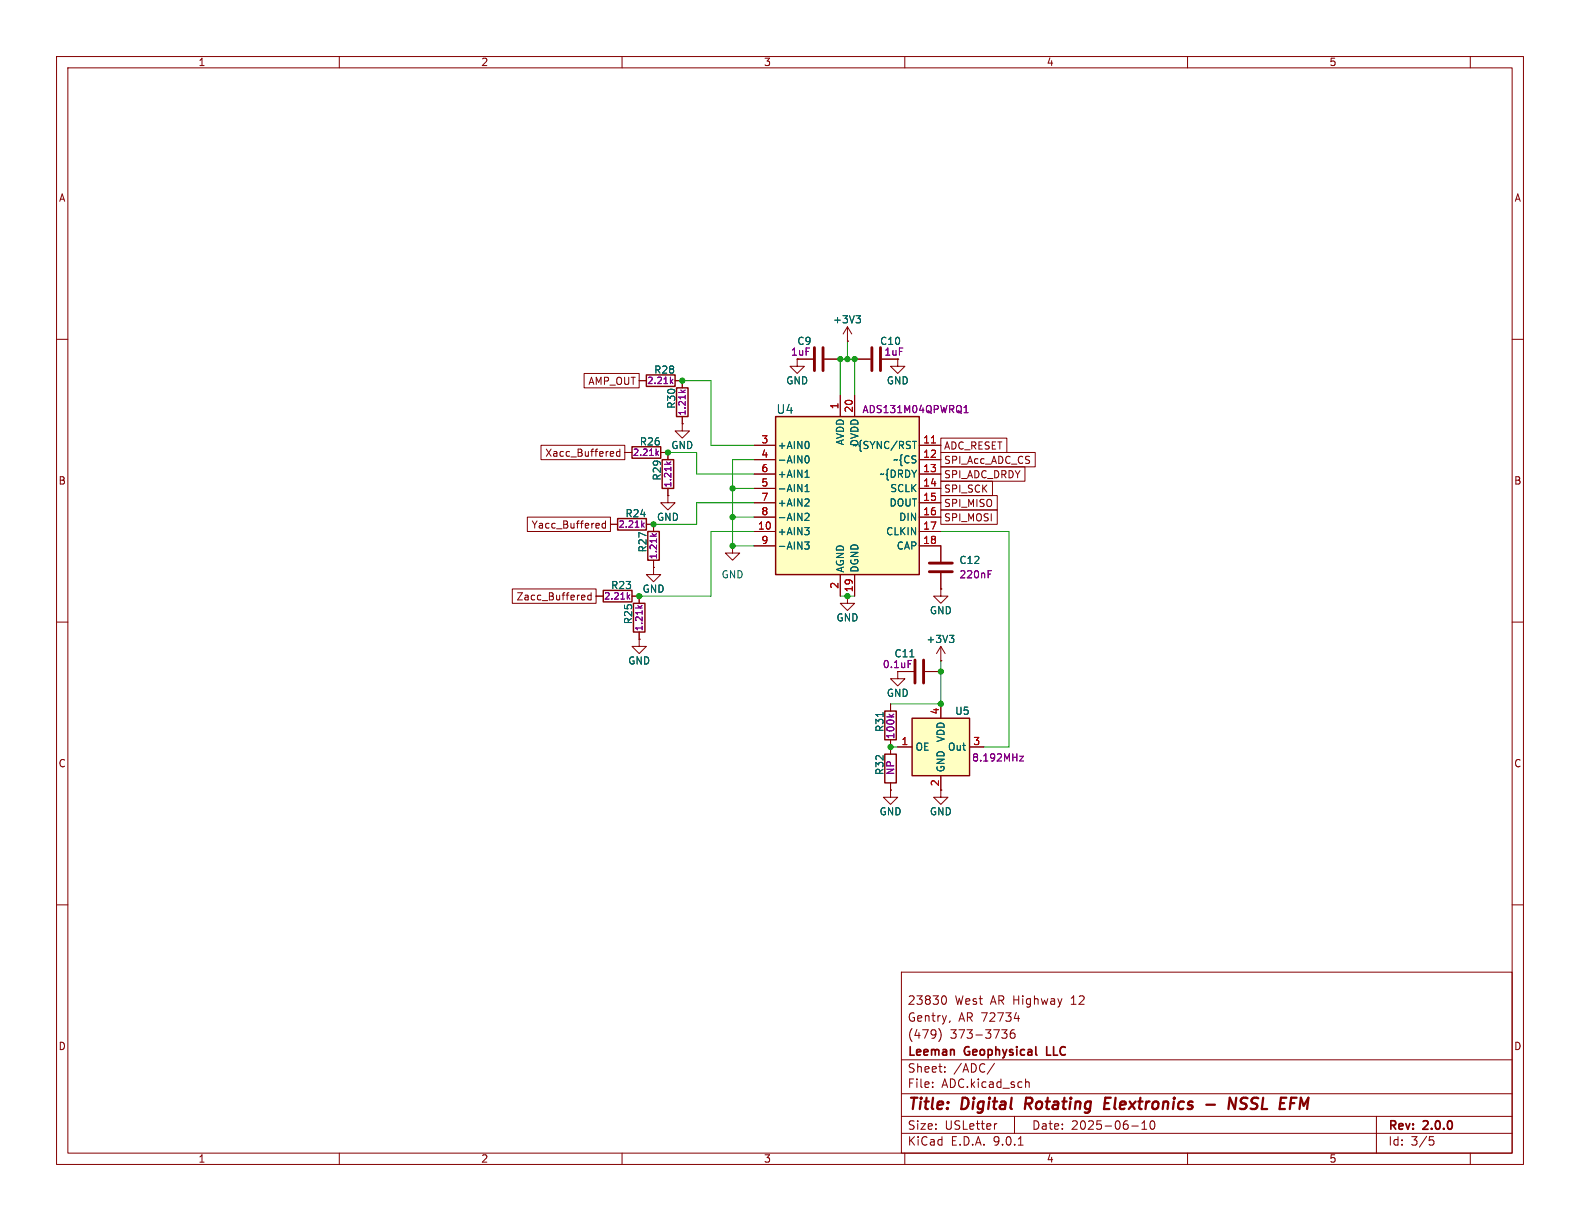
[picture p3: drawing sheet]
<svg xmlns="http://www.w3.org/2000/svg" width="279mm" height="216mm" viewBox="0 0 279 216" stroke-linecap="round" stroke-linejoin="round" font-family="sans-serif">
<g fill="none" stroke="#840000" stroke-width=".18">
<path d="M10 10h259.4v195.9h-259.4zM12 12h255.4v191.9h-255.4zM60 10v2M110 10v2M160 10v2M210 10v2M260 10v2M10 60h2M158.7 63.5v1.3h1.3l-1.3 1.2-1.2-1.2h1.2M267.4 60h2M118.1 87.6v1.3h1.3l-1.3 1.3-1.3-1.3h1.3M118.1 87.6h.1"/>
<path d="M118.1 80v1.3M118.1 86.4v1.2M10 110h2M166.4 116.8h.1M166.4 104.1v1.3h1.2l-1.2 1.3-1.3-1.3h1.3M166.4 104.1h.1M166.4 114.3l-.8 1.3M166.4 114.3l.7 1.3M166.4 114.3v2.5M267.4 110h2M10 160h2M159.4 171.9h108v32h-108z"/>
<path d="M166.9 176.1a.81 .81 0 0 1 .5 .6 .81 .81 0 0 1-.3 .8l-.2 .1M180.1 179.6v1M267.4 160h2M159.4 197.4h108M159.4 193.4h108M159.4 187.4h108M164.9 192.1v.2M164.9 191.4v.1M166.1 181.9a1.74 1.74 0 0 1-.1 2.3M167.1 189.4v.2M167.1 188.7v.1M168 180.5l-.1 .3"/>
<path d="M175.9 188l-1.3 1.9M176.3 198.7l-.3 .1M177.1 182.1h1l-.5 .6 .4 .1 .1 .5-.3 .3h-.4M179.4 180.1h.9M179.4 182.1a.59 .59 0 0 0-.8 .6v.6l.2 .2 .4 .1 .2-.2 .1-.5-.1-.2h-.5l-.3 .2M179.4 197.4v3M181.4 191.4l.2-.1 .3 .1 .1 .9M200.1 199.1h1.2M201.9 199.7h.9M201.9 198.6l.5-.4v1.5M203.5 198.3l.2-.1a.81 .81 0 0 1 .6 .6 .81 .81 0 0 1-.3 .8l-.1 .1a.81 .81 0 0 1-.4-1.4zM243.4 197.4v6.5"/>
<path d="M60 203.9v2M110 203.9v2M159.4 200.4h108M160 203.9v2M180.1 202.5h.8M210 203.9v2M252.8 201h.7M252.9 201.6h.4l.3 .2-.2 .6-.5 .1M260 203.9v2"/>
</g>
<path d="M181.5 194.1l-.3 2M195.4 195.1h.6M196.4 194.1h-.9l-.3 2h1M213.3 195.3h1.5M218.6 194.1l-.2 2-.9-2-.3 2M219.2 196l.8 .1M219.9 194.1l-.2 .1a.46 .46 0 0 0-.3 .5 .46 .46 0 0 0 .3 .4M228.3 194.1h1" fill="none" stroke="#840000" stroke-width=".4"/>
<path d="M185.1 185.1v1.5h.7" fill="none" stroke="#840000" stroke-width=".3"/>
<path d="M167.9 112.3h.8l-.5 .5M168.4 112.8l.3 .3v.3l-.3 .2" fill="none" stroke="#006464" stroke-width=".18"/>
<path d="M117.1 81.3h2v5.1h-2z" fill="none" stroke="#840000" stroke-width=".25"/>
<path d="M117.9 81.7l.4 .4M118.6 81.7l-.4 .3" fill="none" stroke="#840084" stroke-width=".18"/>
<path d="M137.2 73.7h25.4v27.9h-25.4z" fill="#ffffc2"/>
<path d="M111.8 79h5v2h-5zM114.3 66.3h5.1v2h-5.1zM119.6 68.6h2.1v5.1h-2.1zM137.2 73.7h25.4v27.9h-25.4zM109.2 91.7h5.1v2h-5.1zM114.6 94h2v5.1h-2zM106.7 104.4h5.1v2h-5.1zM112 106.7h2v5.1h-2z" fill="none" stroke="#840000" stroke-width=".25"/>
<g fill="none" stroke="#840000" stroke-width=".18">
<path d="M149.9 57.8l-.8 1.3M149.9 57.8l.7 1.3M149.9 57.8v2.5M113 67.3h1.3M119.4 67.3h1.2v1.3M120.6 74.9v1.3h1.3l-1.3 1.3-1.2-1.3h1.2M120.6 74.9h.1M120.6 73.7v1.2M133.3 78.7h3.9M148.6 69.9v3.8M149.9 60.3h.1M151.1 69.9v3.8"/>
<path d="M162.6 78.7h3.8M107.9 92.7h1.3M110.5 80h1.3M114.3 92.7h1.3v1.3M115.6 99.1v1.2M116.8 80h1.3M129.5 96.5v1.3h1.3l-1.3 1.3-1.2-1.3h1.2M129.5 96.5h.1M133.3 81.3h3.9M133.3 83.8h3.9M133.3 86.4h3.9M133.3 88.9h3.9"/>
<path d="M133.3 91.4h3.9M133.3 94h3.9M133.3 96.5h3.9M162.6 81.3h3.8M162.6 83.8h3.8M162.6 86.4h3.8M162.6 88.9h3.8M162.6 91.4h3.8M162.6 94h3.8M162.6 96.5h3.8M105.4 105.4h1.3M111.8 105.4h1.2v1.3"/>
<path d="M113 113v1.3h1.3l-1.3 1.3-1.2-1.3h1.2M113 113h.1M113 111.8v1.2M115.6 100.3v1.3h1.2l-1.2 1.3-1.3-1.3h1.3M115.6 100.3h.1M148.6 101.6v3.8M151.1 101.6v3.8"/>
</g>
<g fill="none" stroke="#006464" stroke-width=".18">
<path d="M151.4 55.8h.8l-.5 .5M151.9 56.3l.3 .3v.3l-.3 .2M142.9 78.1l.2 .4-.2 .8M161.4 78h.7M142.3 95.8h.8l-.4 .5 .3 .1 .1 .5-.3 .2h-.3M142.3 93.3h.8l-.4 .5M142.4 84.4h.7M142.4 86l.3-.3v1.2M142.4 86.9h.7M142.4 90.8l.4-.1 .3 .4-.8 .9h.8M142.5 80.7l.2-.1a.68 .68 0 0 1 .4 .6 .68 .68 0 0 1-.4 .7l-.2-.2M142.6 83.3l.1-.2v1.3"/>
<path d="M142.8 88.2l.3 .3-.1 .3-.7 .7h.8M142.8 93.8l.3 .2v.3l-.3 .3"/>
</g>
<path d="M164.7 78.3h.7" fill="none" stroke="#a90000" stroke-width=".18"/>
<g fill="none" stroke="#840084" stroke-width=".18">
<path d="M116.4 79.8l-.4 .4M118.7 67.4l.3 .4M119 67.1l-.4 .4M120.4 69l.4 .4M121.2 69l-.5 .3M170.5 73h.7M170.5 72.1l.3-.4v1.3M113.6 92.8l.3 .4M113.9 92.5l-.4 .4M115.3 94.4l.5 .4M116.1 94.4l-.4 .3M116.1 80.1l.3 .4"/>
<path d="M111 105.5l.4 .4M111.4 105.2l-.5 .4M112.8 107.1l.4 .4M113.6 107.1l-.5 .3"/>
</g>
<path d="M161.3 127h10.1v10.2h-10.1z" fill="#ffffc2"/>
<path d="M156.5 133.4h2v5h-2zM156.5 125.7h2v5.1h-2zM161.3 127h10.1v10.2h-10.1z" fill="none" stroke="#840000" stroke-width=".25"/>
<g fill="none" stroke="#840000" stroke-width=".18">
<path d="M95.7 78.7h14.8v2.6h-14.8zM103.3 66h9.7v2.6h-9.7zM108.3 79.8l.2 .3-.6 .2M109.6 79.4v1.3M109.6 79.9l-.4-.1-.2 .3 .1 .5h.5M113 67.3h1.3M119.4 67.3h1.2v1.3M120.6 74.9h.1M120.6 73.7v1.2M133.3 78.7h3.9M143.8 63.5h-2.8v1.3h1.2l-1.2 1.2-1.3-1.2h1.3M145.8 63.5h2.8"/>
<path d="M148.6 69.9v3.8M149.9 60.3h.1M151.1 63.5h2.8M151.1 69.9v3.8M162.6 78.7h3.8M166.4 77.5h11.6v2.5h-11.6zM93.3 91.4h14.6v2.6h-14.6zM107.1 92.1v1.3M107.1 92.6l-.4-.1-.2 .3 .1 .5h.5M107.9 92.7h1.3M108.5 80.6l-.2 .1M110.5 80h1.3"/>
<path d="M114.3 92.7h1.3v1.3M115.6 99.1v1.2M116.8 80h1.3v1.3M118.1 87.6h.1M118.1 86.4v1.2M133.3 81.3h3.9M133.3 83.8h3.9M133.3 86.4h3.9M133.3 88.9h3.9M133.3 91.4h3.9M133.3 94h3.9M133.3 96.5h3.9"/>
<path d="M162.6 96.5h3.8v2.8M162.6 81.3h3.8M162.6 83.8h3.8M162.6 86.4h3.8M162.6 88.9h3.8M162.6 91.4h3.8M162.6 94h3.8M166.4 85.1h9.1v2.5h-9.1zM166.4 90.2h10v2.5h-10zM166.4 82.5h14.9v2.6h-14.9zM166.4 87.6h10v2.6h-10zM166.4 80h16.7v2.6h-16.7z"/>
<path d="M90.6 104.1h14.8v2.6h-14.8zM103.3 105.2l.1 .3-.6 .2M103.4 106l-.1 .1M104.5 104.8v1.3M104.5 105.3l-.3-.1-.3 .3 .1 .5h.5M105.4 105.4h1.3M111.8 105.4h1.2v1.3M113 113h.1M113 111.8v1.2M115.6 100.3h.1M148.6 101.6v3.8M149.9 105.4v1.3h1.2l-1.2 1.3-1.3-1.3h1.3"/>
<path d="M149.9 105.4h.1M151.1 101.6v3.8M161.5 118.7h-2.8v1.3h1.3l-1.3 1.3-1.2-1.3h1.2M163.6 118.7h2.8M166.4 104.1h.1M166.4 116.8h.1M166.4 101.3v2.8M157.5 139.7v1.3h1.2l-1.2 1.2-1.3-1.2h1.3M157.5 139.7h.1M157.5 124.5v1.2M157.5 130.8v2.6M157.5 138.4v1.3"/>
<path d="M158.7 132.1h2.6M166.4 137.2v3.8h1.2l-1.2 1.2-1.3-1.2h1.3M166.4 124.5v2.5M171.4 132.1h2.6"/>
</g>
<g fill="none" stroke="#840084" stroke-width=".18">
<path d="M116.4 79.8l-.4 .4M118.7 67.4l.3 .4M119 67.1l-.4 .4M120.4 69l.4 .4M121.2 69l-.5 .3M170.5 73h.7M170.5 72.1l.3-.4v1.3M113.6 92.8l.3 .4M113.9 92.5l-.4 .4M115.3 94.4l.5 .4M116.1 94.4l-.4 .3M116.1 80.1l.3 .4"/>
<path d="M117.9 81.7l.4 .4M118.6 81.7l-.4 .3M111 105.5l.4 .4M111.4 105.2l-.5 .4M112.8 107.1l.4 .4M113.6 107.1l-.5 .3M174.7 101.5h.5M174.7 100.9h.6M157.2 126.3l.5 .5M158.1 126.3l-.5 .3M180.3 133.7h.7l-.7 .9h.7"/>
</g>
<path d="M144 61.5v4M145.5 61.5v4M154.2 61.5v4M155.7 61.5v4M164.3 99.6h4.1M161.8 116.7v4.1M163.3 116.7v4.1M164.3 101.1h4.1" fill="none" stroke="#840000" stroke-width=".51"/>
<g fill="none" stroke="#006464" stroke-width=".18">
<path d="M151.4 55.8h.8l-.5 .5M151.9 56.3l.3 .3v.3l-.3 .2M142.9 78.1l.2 .4-.2 .8M161.4 78h.7M142.3 95.8h.8l-.4 .5 .3 .1 .1 .5-.3 .2h-.3M142.3 93.3h.8l-.4 .5M142.4 84.4h.7M142.4 86l.3-.3v1.2M142.4 86.9h.7M142.4 90.8l.4-.1 .3 .4-.8 .9h.8M142.5 80.7l.2-.1a.68 .68 0 0 1 .4 .6 .68 .68 0 0 1-.4 .7l-.2-.2M142.6 83.3l.1-.2v1.3"/>
<path d="M142.8 88.2l.3 .3-.1 .3-.7 .7h.8M142.8 93.8l.3 .2v.3l-.3 .3M160.9 116.1h.7M167.9 112.3h.8l-.5 .5M168.4 112.8l.3 .3v.3l-.3 .2M156.2 126v.7"/>
</g>
<g fill="none" stroke="#009600" stroke-width=".18">
<path d="M120.6 67.3h5.1v11.4h7.6M148.6 69.9v-6.4h2.5v6.4M149.9 60.3v3.2M118.1 80h5.1v3.8h10.1M129.5 91.4h3.8M129.5 86.4h3.8M133.3 94h-7.6v11.4h-12.7M133.3 88.9h-10.1v3.8h-7.6M133.3 81.3h-3.8v15.2h3.8M166.4 94h12v38.1h-4.4M148.6 105.4h2.5M166.4 116.8v7.7h-8.9"/>
<path d="M157.5 132.1h1.2"/>
</g>
<path d="M164.7 78.3h.7" fill="none" stroke="#a90000" stroke-width=".18"/>
<g fill="#009600" stroke="#009600" stroke-width=".18">
<circle cx="115.6" cy="92.7" r=".46"/>
<circle cx="118.1" cy="80" r=".46"/>
<circle cx="166.4" cy="124.5" r=".46"/>
<circle cx="166.4" cy="118.7" r=".46"/>
<circle cx="157.5" cy="132.1" r=".46"/>
<circle cx="129.5" cy="91.4" r=".46"/>
<circle cx="113" cy="105.4" r=".46"/>
<circle cx="129.5" cy="96.5" r=".46"/>
<circle cx="149.9" cy="105.4" r=".46"/>
<circle cx="148.6" cy="63.5" r=".46"/>
<circle cx="120.6" cy="67.3" r=".46"/>
<circle cx="149.9" cy="63.5" r=".46"/>
<circle cx="129.5" cy="86.4" r=".46"/>
<circle cx="151.1" cy="63.5" r=".46"/>
</g>
<g font-size="2.8" fill="#840000">
<text x="160.4" y="196.8">Title:</text>
<text x="170.1" y="196.8">Digital</text>
<text x="182.1" y="196.8">Rotating</text>
<text x="196.9" y="196.8">Elextronics</text>
<text x="220.5" y="196.8">NSSL</text>
<text x="230.3" y="196.8">EFM</text>
</g>
<text font-size="2.1" fill="#006464" x="137.2" y="73.4">U4</text>
<g font-size="2.1" fill="#840000">
<text x="160.4" y="177.9">23830</text>
<text x="168.8" y="177.9">West</text>
<text x="175.2" y="177.9">AR Highway</text>
<text x="189.7" y="177.9">12</text>
<text x="160.4" y="183.9">(479)</text>
<text x="160.4" y="180.9">Gentry,</text>
<text x="168" y="183.9">373-3736</text>
<text x="169.5" y="180.9">AR 72734</text>
<text x="160.4" y="189.9">Sheet:</text>
<text x="160.4" y="187.1">Leeman</text>
<text x="168.6" y="189.9">/ADC/</text>
<text x="170.6" y="187.1">Geophysical</text>
<text x="185.7" y="187.1">LLC</text>
<text x="160.4" y="192.6">File:</text>
<text x="166.5" y="192.6">ADC.kicad_sch</text>
<text x="160.4" y="202.8">KiCad</text>
<text x="160.4" y="200">Size:</text>
<text x="167.1" y="200">USLetter</text>
<text x="168.1" y="202.8">E.D.A.</text>
<text x="175.7" y="202.8">9.0.1</text>
<text x="182.4" y="200">Date:</text>
<text x="189.4" y="200">2025-06-10</text>
<text x="245.4" y="200.2">Rev:</text>
<text x="245.4" y="202.8">Id:</text>
<text x="249.5" y="202.8">3/5</text>
<text x="251.8" y="200.2">2.0.0</text>
</g>
<g font-size="1.8" fill="#840000">
<text x="35" y="11.9">1</text>
<text x="85" y="11.9">2</text>
<text x="135" y="11.9">3</text>
<text x="185" y="11.9">4</text>
<text x="235" y="11.9">5</text>
<text x="10.3" y="35.9">A</text>
<text x="267.7" y="35.9">A</text>
<text x="156.3" y="63.1">1uF</text>
<text x="103.9" y="68.3">AMP_OUT</text>
<text x="96.3" y="81">Xacc_Buffered</text>
<text x="166.8" y="79.7">ADC_RESET</text>
<text x="166.8" y="82.2">SPI_Acc_ADC_CS</text>
<text x="10.3" y="85.9">B</text>
<text x="166.8" y="87.3">SPI_SCK</text>
<text x="166.8" y="84.8">SPI_ADC_DRDY</text>
<text x="166.8" y="89.9">SPI_MISO</text>
<text x="267.7" y="85.9">B</text>
<text x="93.9" y="93.7">Yacc_Buffered</text>
<text x="166.8" y="92.4">SPI_MOSI</text>
<text x="91.2" y="106.4">Zacc_Buffered</text>
<text x="10.3" y="135.9">C</text>
<text x="267.7" y="135.9">C</text>
<text x="166.1" y="139.1" transform="rotate(-90 166.1 139.1)">2</text>
<text x="10.3" y="185.9">D</text>
<text x="267.7" y="185.9">D</text>
<text x="35" y="205.8">1</text>
<text x="85" y="205.8">2</text>
<text x="135" y="205.8">3</text>
<text x="185" y="205.8">4</text>
<text x="235" y="205.8">5</text>
</g>
<g font-size="1.8" fill="#006464">
<text x="147.2" y="57.4">+3V3</text>
<text x="155.5" y="61.2">C10</text>
<text x="138.9" y="68.2">GND</text>
<text x="156.7" y="68.2">GND</text>
<text x="118.6" y="79.6">GND</text>
<text x="137.4" y="79.6">+AIN0</text>
<text x="137.4" y="82.1">-AIN0</text>
<text x="149.5" y="78.8" transform="rotate(-90 149.5 78.8)">AVDD</text>
<text x="150.7" y="79.6">~{SYNC/RST</text>
<text x="152" y="79" transform="rotate(-90 152 79)">DVDD</text>
<text x="157.9" y="82.1">~{CS</text>
<text x="137.4" y="84.7">+AIN1</text>
<text x="137.4" y="87.2">-AIN1</text>
<text x="137.4" y="89.8">+AIN2</text>
<text x="155.5" y="84.7">~{DRDY</text>
<text x="157.2" y="89.8">DOUT</text>
<text x="157.3" y="87.2">SCLK</text>
<text x="116.1" y="92.3">GND</text>
<text x="137.4" y="92.3">-AIN2</text>
<text x="137.4" y="94.8">+AIN3</text>
<text x="156.6" y="94.8">CLKIN</text>
<text x="158.9" y="92.3">DIN</text>
<text x="137.4" y="97.4">-AIN3</text>
<text x="149.5" y="101.3" transform="rotate(-90 149.5 101.3)">AGND</text>
<text x="152" y="101.3" transform="rotate(-90 152 101.3)">DGND</text>
<text x="158.5" y="97.4">CAP</text>
<text x="169.6" y="99.9">C12</text>
<text x="113.5" y="105">GND</text>
<text x="127.5" y="102.5">GND</text>
<text x="147.8" y="110.1">GND</text>
<text x="163.7" y="113.9">+3V3</text>
<text x="164.3" y="108.8">GND</text>
<text x="111" y="117.7">GND</text>
<text x="156.7" y="123.4">GND</text>
<text x="167.2" y="131.3" transform="rotate(-90 167.2 131.3)">VDD</text>
<text x="168.8" y="126.6">U5</text>
<text x="156.4" y="137.2" transform="rotate(-90 156.4 137.2)">R32</text>
<text x="161.8" y="132.9">OE</text>
<text x="167.2" y="136.7" transform="rotate(-90 167.2 136.7)">GND</text>
<text x="167.5" y="132.9">Out</text>
<text x="155.4" y="144.4">GND</text>
<text x="164.3" y="144.4">GND</text>
</g>
<g font-size="1.8" fill="#840084">
<text x="139.8" y="63.1">1uF</text>
<text x="140.9" y="61.2">C9</text>
<text x="115.6" y="66.3">R28</text>
<text x="119.6" y="72.4" transform="rotate(-90 119.6 72.4)">R30</text>
<text x="152.4" y="73.3">ADS131M04QPWRQ1</text>
<text x="113" y="79">R26</text>
<text x="117.1" y="85.1" transform="rotate(-90 117.1 85.1)">R29</text>
<text x="110.5" y="91.7">R24</text>
<text x="114.5" y="97.8" transform="rotate(-90 114.5 97.8)">R27</text>
<text x="108" y="104.4">R23</text>
<text x="169.6" y="102.5">220nF</text>
<text x="112" y="110.5" transform="rotate(-90 112 110.5)">R25</text>
<text x="156" y="118.3">0.1uF</text>
<text x="158.1" y="116.4">C11</text>
<text x="156.4" y="129.5" transform="rotate(-90 156.4 129.5)">R31</text>
<text x="158.3" y="130.8" transform="rotate(-90 158.3 130.8)">100k</text>
<text x="158.3" y="137.2" transform="rotate(-90 158.3 137.2)">NP</text>
<text x="171.8" y="134.8">8.192MHz</text>
</g>
<g font-size="1.8" fill="#a90000">
<text x="148.3" y="72.5" transform="rotate(-90 148.3 72.5)">1</text>
<text x="150.9" y="73.1" transform="rotate(-90 150.9 73.1)">20</text>
<text x="134.5" y="78.5">3</text>
<text x="134.5" y="81">4</text>
<text x="134.5" y="83.6">6</text>
<text x="163.2" y="78.5">11</text>
<text x="163.2" y="81">12</text>
<text x="163.2" y="83.6">13</text>
<text x="134.5" y="86.1">5</text>
<text x="134.5" y="88.6">7</text>
<text x="163.2" y="86.1">14</text>
<text x="163.2" y="88.6">15</text>
<text x="133.9" y="93.7">10</text>
<text x="134.5" y="91.2">8</text>
<text x="163.2" y="91.2">16</text>
<text x="163.2" y="93.7">17</text>
<text x="134.5" y="96.3">9</text>
<text x="163.2" y="96.3">18</text>
<text x="148.3" y="104.2" transform="rotate(-90 148.3 104.2)">2</text>
<text x="150.9" y="104.8" transform="rotate(-90 150.9 104.8)">19</text>
<text x="159.3" y="131.8">1</text>
<text x="166.1" y="126.4" transform="rotate(-90 166.1 126.4)">4</text>
<text x="172" y="131.8">3</text>
</g>
<g font-size="1.6" fill="#840084">
<text x="114.4" y="68.1">2.21k</text>
<text x="121.5" y="73.6" transform="rotate(-90 121.5 73.6)">1.21k</text>
<text x="111.8" y="80.8">2.21k</text>
<text x="118.9" y="86.3" transform="rotate(-90 118.9 86.3)">1.21k</text>
<text x="109.3" y="93.5">2.21k</text>
<text x="116.4" y="99" transform="rotate(-90 116.4 99)">1.21k</text>
<text x="106.7" y="106.2">2.21k</text>
<text x="113.8" y="111.7" transform="rotate(-90 113.8 111.7)">1.21k</text>
</g>
</svg>
